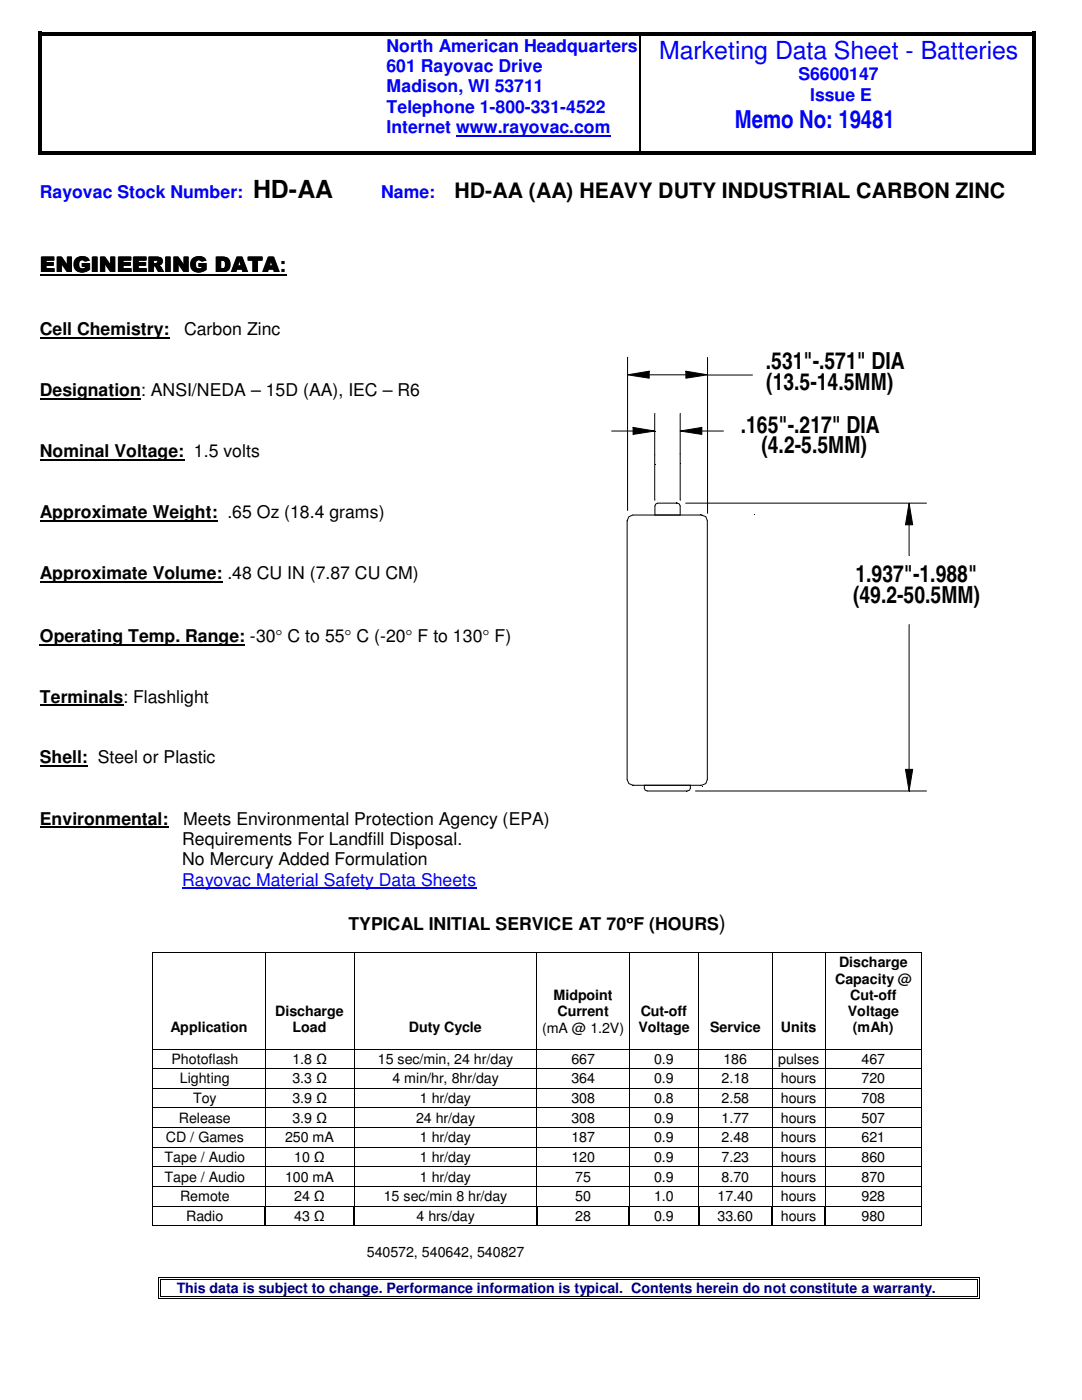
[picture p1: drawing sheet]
<svg xmlns="http://www.w3.org/2000/svg" width="216mm" height="279mm" viewBox="0 0 216 279" stroke-linecap="round" stroke-linejoin="round" font-family="sans-serif">
<path d="M91 27.2h30.8" fill="none" stroke="#00f" stroke-width=".38"/>
<g fill="#000">
<path d="M7.6 6.3h.7v.9h-.7zM7.6 6.3h.7v.8h-.7zM8.3 6.3h67v.8h-67zM75.3 6.3h.7v.8h-.7zM76 6.3h51.7v.8h-51.7zM127.7 7.1l.2 .1zM127.7 6.3h.7v.8h-.7zM128.4 6.3h77.6v.8h-77.6zM206 6.3h.8v.9h-.8zM206 6.3h.8v.8h-.8zM7.6 7.2h.7v23h-.7zM7.6 30.2h.7v.7h-.7z"/>
<path d="M8.3 30.2h67v.7h-67zM75 30.2h.8v.7h-.8zM75.8 30.2h51.9v.7h-51.9zM127.7 30.2h.7v.7h-.7zM128.4 30.2h77.6v.7h-77.6zM206 7.2h.8v23h-.8zM206 30.2h.8v.7h-.8z"/>
</g>
<path d="M127.8 7.2v23M8 54.9h49.1" fill="none" stroke="#000" stroke-width=".25"/>
<path d="M8 67.5h25.8M8 79.6h20.1M8 91.8h28.7M8 104h35.4M8 116.2h36.4M8 128.6h40.9M8 140.8h16.6M8 152.9h9.5M8 165.1h25.6" fill="none" stroke="#000" stroke-width=".38"/>
<path d="M36.4 177.2h58.6" fill="none" stroke="#00f" stroke-width=".25"/>
<path d="M117.3 64.5h83.1v104.9h-83.1z" fill="#fff"/>
<g fill="none" stroke="#000" stroke-width=".2">
<path d="M125.2 74.8l4.3-.7v1.4zM125.3 71.3v30.6M129.5 74.8h7.4M136.9 74.1l4.3 .7-4.3 .7zM141.2 71.3v31.1M141.3 74.8h8.9M122 86h4.3M126.3 85.3l4.3 .7-4.3 .7zM130.7 82.5v17.3M135.7 86l4.3-.7v1.4zM135.8 82.5v17.3M140 86h4.4"/>
<path d="M125.5 103.1l.8-.3h13.7l.8 .3 .3 .8 .1 51.7-.4 .8-.8 .3h-13.7l-.8-.3-.4-.8v-51.7zM130.9 100.6l.3-.2h4l.4 .2 .1 .4v1.8h-5v-1.8zM136.8 100.4h48.1M181.4 104.7v6.2M181.4 100.4l.7 4.3h-1.4zM181.4 124.7v28.8M128.6 156.7h9.2v.6l-.2 .4-.4 .2h-8l-.5-.2-.1-.4zM138.8 157.9h46.1M180.7 153.5h1.4l-.7 4.4zM30.4 190.5v18.8M30.5 190.2h22.3M52.9 190.5v18.8"/>
<path d="M53 190.2h17.6M70.7 190.5v18.8M70.7 190.2h36.4M107.1 190.5v18.8M107.2 190.2h18.3M125.6 190.5v18.8M125.6 190.2h13.7M139.4 190.5v18.8M139.5 190.2h14.5M154.1 190.5v18.8M154.1 190.2h10.4M164.6 190.5v18.8"/>
<path d="M164.7 190.2h19.1M183.9 190.5v18.8M30.4 209.7v3.5M30.4 213.6v3.5M30.4 217.6v3.4M30.5 209.4h22.3M30.5 213.3h22.3M30.5 217.2h22.3M52.9 209.7v3.5M52.9 213.6v3.5M52.9 217.6v3.4M53 209.4h17.6"/>
<path d="M53 213.3h17.6M53 217.2h17.6M70.7 209.7v3.5M70.7 213.6v3.5M70.7 217.6v3.4M70.7 209.4h36.4M70.7 213.3h36.4M70.7 217.2h36.4M107.1 209.7v3.5M107.1 213.6v3.5M107.1 217.6v3.4M107.2 209.4h18.3"/>
<path d="M107.2 213.3h18.3M107.2 217.2h18.3M125.6 209.7v3.5M125.6 213.6v3.5M125.6 217.6v3.4M125.6 209.4h13.7M125.6 213.3h13.7M125.6 217.2h13.7M139.4 209.7v3.5M139.4 213.6v3.5M139.4 217.6v3.4M139.5 209.4h14.5"/>
<path d="M139.5 213.3h14.5M139.5 217.2h14.5M154.1 209.7v3.5M154.1 213.6v3.5M154.1 217.6v3.4M154.1 209.4h10.4M154.1 213.3h10.4M154.1 217.2h10.4M164.6 209.7v3.5M164.6 213.6v3.5M164.6 217.6v3.4M164.7 209.4h19.1"/>
<path d="M164.7 213.3h19.1M164.7 217.2h19.1M183.9 209.7v3.5M183.9 213.6v3.5M183.9 217.6v3.4M30.4 221.4v3.6M30.4 225.4v3.5M30.4 229.3v3.5M30.4 233.2v3.5M30.4 237.1v3.5M30.5 221.1h22.3M30.5 225h22.3"/>
<path d="M30.5 228.9h22.3M30.5 232.9h22.3M30.5 236.8h22.3M52.9 221.4v3.6M52.9 225.4v3.5M52.9 229.3v3.5M52.9 233.2v3.5M52.9 237.1v3.5M53 221.1h17.6M53 225h17.6M53 228.9h17.6M53 232.9h17.6"/>
<path d="M53 236.8h17.6M70.7 221.4v3.6M70.7 225.4v3.5M70.7 229.3v3.5M70.7 233.2v3.5M70.7 237.1v3.5M70.7 221.1h36.4M70.7 225h36.4M70.7 228.9h36.4M70.7 232.9h36.4M70.7 236.8h36.4M107.1 221.4v3.6"/>
<path d="M107.1 225.4v3.5M107.1 229.3v3.5M107.1 233.2v3.5M107.1 237.1v3.5M107.2 221.1h18.3M107.2 225h18.3M107.2 228.9h18.3M107.2 232.9h18.3M107.2 236.8h18.3M125.6 221.4v3.6M125.6 225.4v3.5M125.6 229.3v3.5"/>
<path d="M125.6 233.2v3.5M125.6 237.1v3.5M125.6 221.1h13.7M125.6 225h13.7M125.6 228.9h13.7M125.6 232.9h13.7M125.6 236.8h13.7M139.4 221.4v3.6M139.4 225.4v3.5M139.4 229.3v3.5M139.4 233.2v3.5M139.4 237.1v3.5"/>
<path d="M139.5 221.1h14.5M139.5 225h14.5M139.5 228.9h14.5M139.5 232.9h14.5M139.5 236.8h14.5M154.1 221.4v3.6M154.1 225.4v3.5M154.1 229.3v3.5M154.1 233.2v3.5M154.1 237.1v3.5M154.1 221.1h10.4M154.1 225h10.4"/>
<path d="M154.1 228.9h10.4M154.1 232.9h10.4M154.1 236.8h10.4M164.6 221.4v3.6M164.6 225.4v3.5M164.6 229.3v3.5M164.6 233.2v3.5M164.6 237.1v3.5M164.7 221.1h19.1M164.7 225h19.1M164.7 228.9h19.1M164.7 232.9h19.1"/>
<path d="M164.7 236.8h19.1M183.9 221.4v3.6M183.9 225.4v3.5M183.9 229.3v3.5M183.9 233.2v3.5M183.9 237.1v3.5M30.4 241v3.5M30.5 240.7h22.3M30.7 244.6h22.1M31.6 255.5v3.2M32 255.5v3.2M32 255h163"/>
<path d="M32 255.4h163M32 259.2h163M32 258.8h163M53.2 240.7h17.3M53.2 244.6h17.3M71 240.7h36M71 244.6h36M107.4 240.7h18M107.4 244.6h18M125.9 240.7h13.4M125.9 244.6h13.4M139.7 240.7h14.2"/>
<path d="M139.7 244.6h14.2M154.3 240.7h10.2M154.3 244.6h10.2M164.9 240.7h18.9M164.9 244.6h18.9M183.9 241v3.5M195.1 255.5v3.2M195.5 255.5v3.2"/>
</g>
<path d="M125.2 74.8l4.3-.7v1.4zM136.9 74.1l4.3 .7-4.3 .7zM126.3 85.3l4.3 .7-4.3 .7zM135.7 86l4.3-.7v1.4zM181.4 100.4l.7 4.3h-1.4zM180.7 153.5h1.4l-.7 4.4z" fill="#000"/>
<g fill="#000">
<path d="M30.4 190.1h.1v.4h-.1zM30.4 190.1h.1v.1h-.1zM52.8 190.2h.2v.3h-.2zM52.8 190.1h.2v.1h-.2zM70.6 190.2h.1v.3h-.1zM70.6 190.1h.1v.1h-.1zM107.1 190.2h.1v.3h-.1zM107.1 190.1h.1v.1h-.1zM125.5 190.2h.1v.3h-.1zM125.5 190.1h.1v.1h-.1zM139.3 190.2h.2v.3h-.2zM139.3 190.1h.2v.1h-.2z"/>
<path d="M154 190.2h.1v.3h-.1zM154 190.1h.1v.1h-.1zM164.5 190.2h.2v.3h-.2zM164.5 190.1h.2v.1h-.2zM183.8 190.1h.1v.4h-.1zM183.8 190.1h.1v.1h-.1zM30.4 209.3h.1v.4h-.1zM30.4 213.2h.1v.4h-.1zM30.4 217.1h.1v.5h-.1zM52.8 209.3h.2v.4h-.2zM52.8 213.2h.2v.4h-.2zM52.8 217.1h.2v.5h-.2z"/>
<path d="M70.6 209.3h.1v.4h-.1zM70.6 213.2h.1v.4h-.1zM70.6 217.1h.1v.5h-.1zM107.1 209.3h.1v.4h-.1zM107.1 213.2h.1v.4h-.1zM107.1 217.1h.1v.5h-.1zM125.5 209.3h.1v.4h-.1zM125.5 213.2h.1v.4h-.1zM125.5 217.1h.1v.5h-.1zM139.3 209.3h.2v.4h-.2zM139.3 213.2h.2v.4h-.2zM139.3 217.1h.2v.5h-.2z"/>
<path d="M154 209.3h.1v.4h-.1zM154 213.2h.1v.4h-.1zM154 217.1h.1v.5h-.1zM164.5 209.3h.2v.4h-.2zM164.5 213.2h.2v.4h-.2zM164.5 217.1h.2v.5h-.2zM183.8 209.3h.1v.4h-.1zM183.8 213.2h.1v.4h-.1zM183.8 217.1h.1v.5h-.1zM30.4 221h.1v.4h-.1zM30.4 225h.1v.4h-.1zM30.4 228.9h.1v.4h-.1z"/>
<path d="M30.4 232.8h.1v.4h-.1zM30.4 236.7h.1v.4h-.1zM52.8 221h.2v.4h-.2zM52.8 225h.2v.4h-.2zM52.8 228.9h.2v.4h-.2zM52.8 232.8h.2v.4h-.2zM52.8 236.7h.2v.4h-.2zM70.6 221h.1v.4h-.1zM70.6 225h.1v.4h-.1zM70.6 228.9h.1v.4h-.1zM70.6 232.8h.1v.4h-.1zM70.6 236.7h.1v.4h-.1z"/>
<path d="M107.1 221h.1v.4h-.1zM107.1 225h.1v.4h-.1zM107.1 228.9h.1v.4h-.1zM107.1 232.8h.1v.4h-.1zM107.1 236.7h.1v.4h-.1zM125.5 221h.1v.4h-.1zM125.5 225h.1v.4h-.1zM125.5 228.9h.1v.4h-.1zM125.5 232.8h.1v.4h-.1zM125.5 236.7h.1v.4h-.1zM139.3 221h.2v.4h-.2zM139.3 225h.2v.4h-.2z"/>
<path d="M139.3 228.9h.2v.4h-.2zM139.3 232.8h.2v.4h-.2zM139.3 236.7h.2v.4h-.2zM154 221h.1v.4h-.1zM154 225h.1v.4h-.1zM154 228.9h.1v.4h-.1zM154 232.8h.1v.4h-.1zM154 236.7h.1v.4h-.1zM164.5 221h.2v.4h-.2zM164.5 225h.2v.4h-.2zM164.5 228.9h.2v.4h-.2zM164.5 232.8h.2v.4h-.2z"/>
<path d="M164.5 236.7h.2v.4h-.2zM183.8 221h.1v.4h-.1zM183.8 225h.1v.4h-.1zM183.8 228.9h.1v.4h-.1zM183.8 232.8h.1v.4h-.1zM183.8 236.7h.1v.4h-.1zM30.4 240.6h.1v.4h-.1zM30.4 244.5h.1v.2h-.1zM30.5 244.5h.2v.2h-.2zM31.5 254.9h.2v.6h-.2zM31.5 254.9h.5v.2h-.5zM31.5 258.7h.2v.5h-.2z"/>
<path d="M31.5 259.1h.5v.1h-.5zM31.9 255.3h.1v.2h-.1zM31.9 255.3h.1v.1h-.1zM31.9 258.7h.1v.2h-.1zM52.8 240.8h.2v.2h-.2zM52.8 240.6h.2v.2h-.2zM52.8 244.5h.2v.2h-.2zM53 240.6v.2zM53 244.5v.2zM53 240.6h.2v.2h-.2zM53 244.5h.2v.2h-.2zM70.5 240.8h.3v.2h-.3z"/>
<path d="M70.5 240.6h.2v.2h-.2zM70.5 244.5h.2v.2h-.2zM70.7 240.6l.1 .2zM70.7 244.5l.1 .2zM70.8 240.6h.2v.2h-.2zM70.8 244.5h.2v.2h-.2zM107 240.8h.3v.2h-.3zM107 240.6h.2v.2h-.2zM107 244.5h.2v.2h-.2zM107.2 240.6l.1 .2zM107.2 244.5l.1 .2zM107.3 240.6h.1v.2h-.1z"/>
<path d="M107.3 244.5h.1v.2h-.1zM125.4 240.8h.3v.2h-.3zM125.4 240.6h.2v.2h-.2zM125.4 244.5h.2v.2h-.2zM125.6 240.6l.1 .2zM125.6 244.5l.1 .2zM125.7 240.6h.2v.2h-.2zM125.7 244.5h.2v.2h-.2zM139.3 240.8h.2v.2h-.2zM139.3 240.6h.1v.2h-.1zM139.3 244.5h.1v.2h-.1zM139.4 240.6l.1 .2z"/>
<path d="M139.4 244.5l.1 .2zM139.5 240.6h.2v.2h-.2zM139.5 244.5h.2v.2h-.2zM153.9 240.8h.3v.2h-.3zM153.9 240.6h.2v.2h-.2zM153.9 244.5h.2v.2h-.2zM154.1 240.6l.1 .2zM154.1 244.5l.1 .2zM154.2 240.6h.1v.2h-.1zM154.2 244.5h.1v.2h-.1zM164.5 240.8h.3v.2h-.3zM164.5 240.6h.2v.2h-.2z"/>
<path d="M164.5 244.5h.2v.2h-.2zM164.7 240.6l.1 .2zM164.7 244.5l.1 .2zM164.8 240.6h.1v.2h-.1zM164.8 244.5h.1v.2h-.1zM183.8 240.6h.1v.4h-.1zM183.8 244.5h.1v.2h-.1zM195 254.9h.5v.2h-.5zM195 255.3h.2v.2h-.2zM195 255.3h.2v.1h-.2zM195 259.1h.5v.1h-.5zM195 258.7h.2v.2h-.2z"/>
<path d="M195.4 254.9h.1v.6h-.1zM195.4 258.7h.1v.5h-.1z"/>
</g>
<path d="M52.9 241v3.5M70.7 241v3.5M107.1 241v3.5M125.6 241v3.5M139.4 241v3.5M154.1 241v3.5M164.6 241v3.5" fill="none" stroke="#000" stroke-width=".25"/>
<g font-size="5" fill="#00f">
<text x="131.5" y="11.7">Marketing Data Sheet - Batteries</text>
<text x="146.6" y="25.5">Memo No: 19481</text>
</g>
<text font-size="5" x="50.5" y="39.6">HD-AA</text>
<g font-size="4.7">
<text x="152.8" y="73.7">.531&quot;-.571&quot; DIA</text>
<text x="152.9" y="77.9">(13.5-14.5MM)</text>
<text x="147.8" y="86.3">.165&quot;-.217&quot; DIA</text>
<text x="151.9" y="90.3">(4.2-5.5MM)</text>
<text x="170.7" y="116.2">1.937&quot;-1.988&quot;</text>
<text x="170.2" y="120.4">(49.2-50.5MM)</text>
</g>
<g font-size="4.2">
<text x="90.7" y="39.6">HD-AA (AA) HEAVY DUTY INDUSTRIAL CARBON ZINC</text>
<text x="8" y="54.3">ENGINEERING DATA:</text>
<text x="143.4" y="185.5">)</text>
</g>
<g font-size="3.5" fill="#00f">
<text x="77.1" y="10.4">North American Headquarters</text>
<text x="77.1" y="14.4">601 Rayovac Drive</text>
<text x="159.3" y="16">S6600147</text>
<text x="77.1" y="18.5">Madison, WI 53711</text>
<text x="77.1" y="22.5">Telephone 1-800-331-4522</text>
<text x="161.7" y="20.1">Issue E</text>
<text x="77.1" y="26.6">Internet www.rayovac.com</text>
<text x="8" y="39.6">Rayovac Stock Number:</text>
<text x="76.1" y="39.6">Name:</text>
<text x="36.4" y="176.7">Rayovac Material Safety Data Sheets</text>
</g>
<g font-size="3.5">
<text x="8" y="66.9">Cell Chemistry:</text>
<text x="36.7" y="66.9">Carbon Zinc</text>
<text x="8" y="79.1">Designation: ANSI/NEDA – 15D (AA), IEC – R6</text>
<text x="8" y="91.3">Nominal Voltage: 1.5 volts</text>
<text x="8" y="103.4">Approximate Weight: .65 Oz (18.4 grams)</text>
<text x="8" y="115.6">Approximate Volume: .48 CU IN (7.87 CU CM)</text>
<text x="8" y="128.1">Operating Temp. Range: -30° C to 55° C (-20° F to 130° F)</text>
<text x="8" y="140.2">Terminals: Flashlight</text>
<text x="8" y="152.4">Shell: Steel or Plastic</text>
<text x="8" y="164.5">Environmental:</text>
<text x="36.6" y="164.5">Meets Environmental Protection Agency (EPA)</text>
<text x="36.4" y="168.7">Requirements For Landfill Disposal.</text>
<text x="36.4" y="172.7">No Mercury Added Formulation</text>
<text x="69.5" y="185.5">TYPICAL INITIAL SERVICE AT 70°F (HOURS</text>
</g>
<g font-size="2.8">
<text x="166.7" y="196.3">Capacity @</text>
<text x="167.4" y="193">Discharge</text>
<text x="54.9" y="202.8">Discharge</text>
<text x="110.4" y="199.6">Midpoint</text>
<text x="111.3" y="202.8">Current</text>
<text x="127.8" y="202.8">Cut-off</text>
<text x="169.2" y="202.8">Voltage</text>
<text x="169.7" y="199.6">Cut-off</text>
<text x="34" y="206">Application</text>
<text x="58.4" y="206">Load</text>
<text x="81.6" y="206">Duty Cycle</text>
<text x="108.2" y="206.1">(mA @ 1.2V)</text>
<text x="127.4" y="206">Voltage</text>
<text x="141.7" y="206">Service</text>
<text x="155.8" y="206">Units</text>
<text x="170.2" y="206">(mAh)</text>
<text x="34.2" y="212.3">Photoflash</text>
<text x="58.3" y="212.3">1.8 Ω</text>
<text x="75.4" y="212.3">15 sec/min, 24 hr/day</text>
<text x="114" y="212.3">667</text>
<text x="130.5" y="212.3">0.9</text>
<text x="144.4" y="212.3">186</text>
<text x="155.3" y="212.3">pulses</text>
<text x="171.9" y="212.3">467</text>
<text x="35.9" y="216.2">Lighting</text>
<text x="38.5" y="220.1">Toy</text>
<text x="58.3" y="220.1">3.9 Ω</text>
<text x="58.3" y="216.2">3.3 Ω</text>
<text x="78.3" y="216.2">4 min/hr, 8hr/day</text>
<text x="83.8" y="220.1">1 hr/day</text>
<text x="114" y="220.1">308</text>
<text x="114" y="216.2">364</text>
<text x="130.5" y="220.1">0.8</text>
<text x="130.5" y="216.2">0.9</text>
<text x="144" y="220.1">2.58</text>
<text x="144" y="216.2">2.18</text>
<text x="155.8" y="220.1">hours</text>
<text x="155.8" y="216.2">hours</text>
<text x="171.9" y="220.1">708</text>
<text x="171.9" y="216.2">720</text>
<text x="33.1" y="228">CD / Games</text>
<text x="35.7" y="224">Release</text>
<text x="56.9" y="228">250 mA</text>
<text x="58.3" y="224">3.9 Ω</text>
<text x="83" y="224">24 hr/day</text>
<text x="83.8" y="228">1 hr/day</text>
<text x="114" y="224">308</text>
<text x="114" y="228">187</text>
<text x="130.5" y="224">0.9</text>
<text x="130.5" y="228">0.9</text>
<text x="144" y="224">1.77</text>
<text x="144" y="228">2.48</text>
<text x="155.8" y="228">hours</text>
<text x="155.8" y="224">hours</text>
<text x="171.9" y="228">621</text>
<text x="171.9" y="224">507</text>
<text x="32.9" y="231.9">Tape / Audio</text>
<text x="58.7" y="231.9">10 Ω</text>
<text x="83.8" y="231.9">1 hr/day</text>
<text x="114" y="231.9">120</text>
<text x="130.5" y="231.9">0.9</text>
<text x="144" y="231.9">7.23</text>
<text x="155.8" y="231.9">hours</text>
<text x="171.9" y="231.9">860</text>
<text x="32.9" y="235.8">Tape / Audio</text>
<text x="35.9" y="239.7">Remote</text>
<text x="56.9" y="235.8">100 mA</text>
<text x="58.7" y="239.7">24 Ω</text>
<text x="76.6" y="239.7">15 sec/min 8 hr/day</text>
<text x="83.8" y="235.8">1 hr/day</text>
<text x="114.8" y="235.8">75</text>
<text x="114.8" y="239.7">50</text>
<text x="130.5" y="235.8">0.9</text>
<text x="130.5" y="239.7">1.0</text>
<text x="143.2" y="239.7">17.40</text>
<text x="144" y="235.8">8.70</text>
<text x="155.8" y="235.8">hours</text>
<text x="155.8" y="239.7">hours</text>
<text x="171.9" y="235.8">870</text>
<text x="171.9" y="239.7">928</text>
<text x="37.2" y="243.6">Radio</text>
<text x="58.7" y="243.6">43 Ω</text>
<text x="83.1" y="243.6">4 hrs/day</text>
<text x="114.8" y="243.6">28</text>
<text x="130.5" y="243.6">0.9</text>
<text x="143.2" y="243.6">33.60</text>
<text x="155.8" y="243.6">hours</text>
<text x="171.9" y="243.6">980</text>
<text x="73.2" y="250.8">540572, 540642, 540827</text>
</g>
<text font-size="2.8" fill="#000080" x="35.3" y="258">This data is subject to change. Performance information is typical. Contents herein do not constitute a warranty.</text>
</svg>
